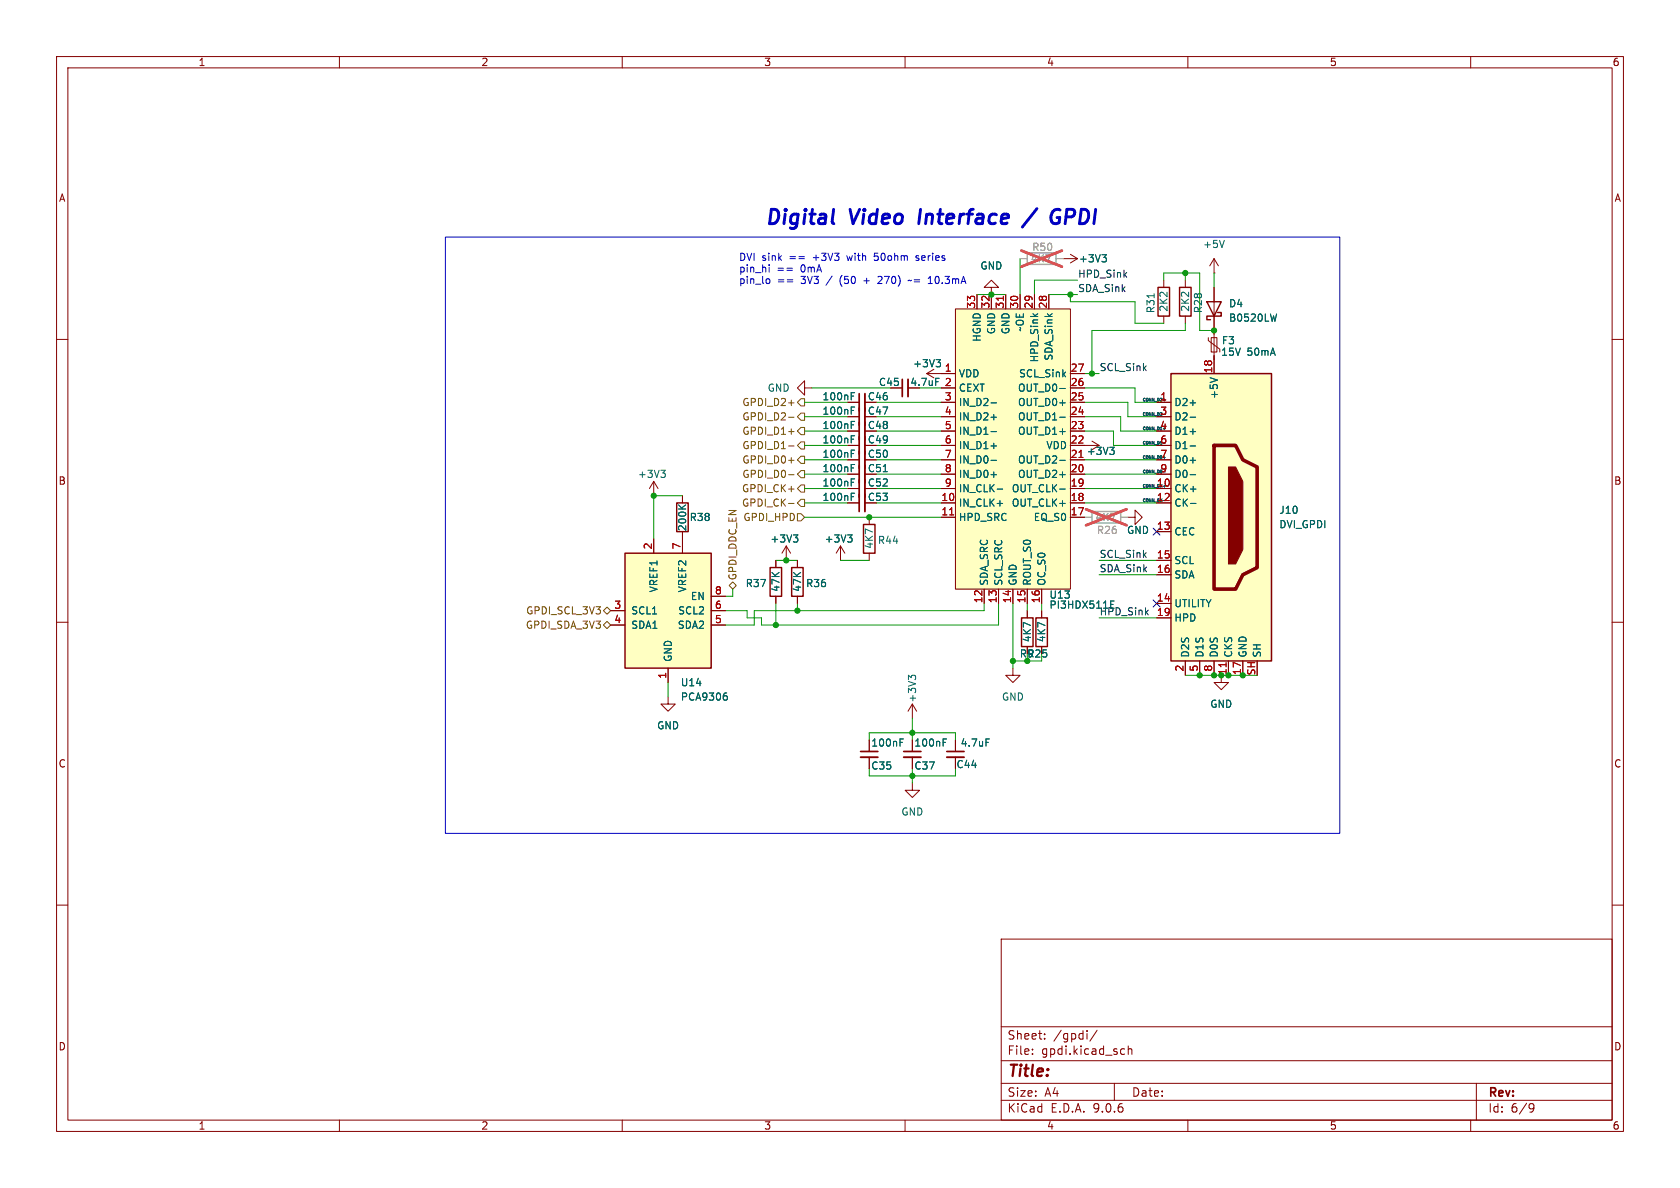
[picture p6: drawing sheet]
<svg xmlns="http://www.w3.org/2000/svg" width="297mm" height="210mm" viewBox="0 0 297 210" stroke-linecap="round" stroke-linejoin="round" font-family="sans-serif">
<g fill="none" stroke="#840000" stroke-width=".18">
<path d="M10 10h277v190h-277zM12 12h273v186h-273zM60 10v2M110 10v2M160 10v2M210 10v2M260 10v2M214.6 48.3h.1M214.6 45.7l-.7 1.3M214.6 45.7l.8 1.3M214.6 45.7v2.6M10 60h2"/>
<path d="M285 60h2M115.6 85.1l-.8 1.3M115.6 85.1l.7 1.3M115.6 85.1v2.5M149.9 88.9h2M153.7 91.4v1.3M153.7 97.8v1.3M10 110h2M184.1 108v1.2M184.1 114.3v1.3M215.9 119.4v1.3h-1.3l1.3 1.2 1.3-1.2h-1.3M285 110h2"/>
<path d="M10 160h2M177 166h108v32h-108zM285 160h2M60 198v2M110 198v2M160 198v2M177 194.5h108M177 191.5h108M177 187.5h108M177 181.5h108M182.5 186.3v.1M182.5 185.5v.1"/>
<path d="M184.7 183.6v.1M184.7 182.8v.1M192.2 182.2v.1M192.2 182.7v1M194 182.1l-1.3 2M197 191.5v3M198.4 185.4l.4 .1M198.8 186.3l-.4 .1M199.5 185.5l.2-.1 .3 .1 .1 .9M199.5 184.9v1.5M210 198v2M260 198v2"/>
<path d="M261 191.5v6.5M270.6 195.1l.5 .1a.99 .99 0 0 1-.4 1.4h-.2M271.2 195.7l-.3 .3h-.3"/>
</g>
<path d="M151.9 87.4v3" fill="none" stroke="#840000" stroke-width=".3"/>
<path d="M152.9 87.4v3" fill="none" stroke="#840000" stroke-width=".33"/>
<path d="M216.4 42.5l-.4 1.3M116.8 83.1h.8l-.4 .5M117.4 83.6l.2 .3v.3l-.2 .2M150.5 87.8h.4M150.5 87.2h.6" fill="none" stroke="#006464" stroke-width=".18"/>
<path d="M152.7 92.7h2v5.1h-2zM183.1 109.2h2.1v5.1h-2.1z" fill="none" stroke="#840000" stroke-width=".25"/>
<path d="M193 90.4h5.1v2.1h-5.1z" fill="none" stroke="#a1a1a1" stroke-width=".25"/>
<path d="M191.8 91.4h1.2M198.1 91.4h1.3" fill="none" stroke="#a1a1a1" stroke-width=".18"/>
<path d="M192 90l7.2 2.9M199.2 90l-7.2 2.9" fill="none" stroke="#e65255" stroke-width=".46"/>
<path d="M207 66h17.8v50.8h-17.8z" fill="#ffffc2"/>
<path d="M213.4 53.3h2.5l-1.3 2.6zM215.3 55.2h.6v.7h-2.5v.6h.6M207 66h17.8v50.8h-17.8zM180.6 109.2h2v5.1h-2z" fill="none" stroke="#840000" stroke-width=".25"/>
<path d="M214.6 78.7h3.8l1.3 2.6 2.5 1.3v17.7l-2.5 1.3-1.3 2.5h-3.8z" fill="none" stroke="#840000" stroke-width=".63"/>
<path d="M217.2 82.6h1.2l1.3 2.5v12.1l-1.3 2.5h-1.2z" fill="#840000" stroke="#840000" stroke-width=".18"/>
<g fill="none" stroke="#840000" stroke-width=".18">
<path d="M213.6 59.7v.5l2 1.5v.5M214.1 59.7h1v2.5h-1zM214.6 50.8v15.2M193 78l1.3 .7M204.5 71.1h2.5M204.5 73.7h2.5M204.5 76.2h2.5M204.5 78.7h2.5M199.4 91.4h1.3v1.3l1.2-1.3-1.2-1.2v1.2M204.5 81.3h2.5M204.5 83.8h2.5M204.5 86.4h2.5"/>
<path d="M204.5 88.9h2.5M204.5 94h2.5M204.5 99.1h2.5M179.1 118.1v1.3h-1.3l1.3 1.3 1.2-1.3h-1.2M181.6 108v1.2M181.6 114.3v1.3M204.5 101.6h2.5M204.5 106.7h2.5M204.5 109.2h2.5M209.5 116.8v2.6M212.1 116.8v2.6M214.6 116.8v2.6"/>
<path d="M217.2 116.8v2.6M219.7 116.8v2.6M161.3 138.4v1.3h-1.3l1.3 1.3 1.3-1.3h-1.3M161.3 130.8v2M161.3 133.9v2M168.9 130.8v2M168.9 133.9v2"/>
</g>
<g fill="none" stroke="#006464" stroke-width=".18">
<path d="M225.7 55.5l-.3 1.3M196.2 79.1h.8l-.5 .4M196.7 79.5l.3 .3v.3l-.3 .2M210.4 71.2h1M210.4 73.8h1M210.4 76.3h1M210.4 78.8h1M213.9 66.8l1.3 .4M210.4 81.4h1M210.4 83.9h1M210.5 89h.9M166.7 131.2h.5"/>
<path d="M166.7 130.6h.6M174.3 130.6h.6"/>
</g>
<path d="M216.8 117.1v.8" fill="none" stroke="#a90000" stroke-width=".18"/>
<path d="M159.8 132.8h3M167.4 132.8h3" fill="none" stroke="#840000" stroke-width=".3"/>
<path d="M159.8 133.9h3M167.4 133.9h3" fill="none" stroke="#840000" stroke-width=".33"/>
<path d="M168.9 54.6h20.3v49.5h-20.3z" fill="#ffffc2"/>
<g fill="none" stroke="#840000" stroke-width=".18">
<path d="M168.9 54.6h20.3v49.5h-20.3zM172.7 52.1v2.5M175.3 52.1v2.5M177.8 52.1v2.5M180.3 52.1v2.5M182.9 52.1v2.5M185.4 52.1v2.5M188 45.7h2.5M189.2 45l1.3 .7M190.5 45.7l-1.3 .8M149.9 73.7h2M149.9 78.7h2"/>
<path d="M166.4 66h2.5M166.4 68.6h2.5M166.4 71.1h2.5M166.4 73.7h2.5M166.4 76.2h2.5M166.4 78.7h2.5M189.2 66h2.6M189.2 68.6h2.6M189.2 71.1h2.6M189.2 73.7h2.6M189.2 76.2h2.6M120.6 87.6v1.3"/>
<path d="M120.6 94v1.3M137.2 99.1v1.2M139 96.5l-.8 1.3M139 96.5l.8 1.3M139 96.5v2.6M141 99.1v1.2M148.6 96.5l-.8 1.3M148.6 96.5l.8 1.3M148.6 96.5v2.6M149.9 81.3h2M149.9 83.8h2M149.9 86.4h2"/>
<path d="M166.4 81.3h2.5M166.4 83.8h2.5M166.4 86.4h2.5M166.4 88.9h2.5M166.4 91.4h2.5M189.2 83.8h2.6M189.2 86.4h2.6M189.2 88.9h2.6M189.2 91.4h2.6M137.2 105.4v1.3M141 105.4v1.3M174 104.1v2.6"/>
<path d="M176.5 104.1v2.6M179.1 104.1v2.6M181.6 104.1v2.6M184.1 104.1v2.6"/>
</g>
<g fill="none" stroke="#006464" stroke-width=".18">
<path d="M194.8 45h.8l-.4 .5M195.4 45.5l.2 .3v.3l-.2 .2M150.5 77.6h.4M150.5 77h.6M150.5 79.6h.6M150.5 72.6h.4M150.5 72h.6M175.2 71.2h1M175.2 73.8h1M175.2 76.3h1M175.2 78.8h1M187.4 73.8h.9"/>
<path d="M187.4 68.7h.9M120 89.3l.7 .7M121.2 89.3l-.7 .5M140.3 94.6h.7l-.4 .4M140.8 95l.2 .3v.3l-.2 .2M149.8 94.6h.8l-.4 .4M150.4 95l.2 .3v.3l-.2 .2M150.5 85.3h.4M150.5 84.7h.6M150.5 82.7h.4M150.5 82.1h.6M150.5 80.2h.4"/>
<path d="M156.1 83.4h.8M175.2 81.4h1M175.2 83.9h1M176.3 86.5h1M176.3 89h1M187.4 81.4h.9M187.4 86.5h.9M196.4 106.8h.4M196.4 106.2h.6"/>
</g>
<path d="M177.4 52.4v.7M167.9 91h.7" fill="none" stroke="#a90000" stroke-width=".18"/>
<path d="M151.9 72.1v3.1M151.9 77.2v10.7" fill="none" stroke="#840000" stroke-width=".3"/>
<path d="M152.9 72.1v3.1M152.9 77.2v10.7" fill="none" stroke="#840000" stroke-width=".33"/>
<path d="M119.6 88.9h2.1v5.1h-2.1zM136.1 100.3h2.1v5.1h-2.1zM140 100.3h2v5.1h-2z" fill="none" stroke="#840000" stroke-width=".25"/>
<path d="M110.5 97.8h15.2v20.3h-15.2z" fill="#ffffc2"/>
<path d="M204.7 50.8h2.1v5.1h-2.1zM208.5 50.8h2.1v5.1h-2.1zM110.5 97.8h15.2v20.3h-15.2z" fill="none" stroke="#840000" stroke-width=".25"/>
<g fill="none" stroke="#840000" stroke-width=".18">
<path d="M172.7 52.1v2.5M175.3 50.8h-1.3l1.3-1.3 1.2 1.3h-1.2v3.8M177.8 52.1v2.5M180.3 52.1v2.5M182.9 52.1v2.5M185.4 52.1v2.5M205.7 49.5v1.3M205.7 55.9v1.3M209.5 49.5v1.3M209.5 55.9v1.3M214.6 50.8v2.5M214.6 55.9v3.2"/>
<path d="M142.2 68.6v1.3l-1.2-1.3 1.2-1.3v1.3h1.3M149.9 76.2h2M149.9 71.1h2M149.9 73.7h2M149.9 78.7h2M157.5 68.6h2M163.8 66l1.3 .8M163.8 66h5.1M165.1 65.3l-1.3 .7M166.4 76.2h2.5M166.4 71.1h2.5M166.4 68.6h2.5"/>
<path d="M166.4 73.7h2.5M166.4 78.7h2.5M189.2 76.2h2.6M189.2 71.1h2.6M189.2 66h2.6M189.2 68.6h2.6M189.2 73.7h2.6M204.5 76.2h2.5M204.5 71.1h2.5M204.5 73.7h2.5M204.5 78.7h2.5M214.6 62.9v3.1"/>
<path d="M115.6 95.3v2.5M120.6 87.6v1.3M120.6 94v3.8M137.2 99.1v1.2M141 99.1v1.2M149.9 81.3h2M149.9 83.8h2M149.9 86.4h2M149.9 88.9h2M166.4 81.3h2.5M166.4 83.8h2.5M166.4 86.4h2.5"/>
<path d="M166.4 88.9h2.5M166.4 91.4h2.5M189.2 83.8h2.6M189.2 86.4h2.6M189.2 88.9h2.6M189.2 91.4h2.6M204.5 81.3h2.5M204.5 83.8h2.5M204.5 86.4h2.5M204.5 88.9h2.5M204.5 94h2.5M204.5 99.1h2.5"/>
<path d="M107.9 108h2.6M107.9 110.5h2.6M118.1 118.1v2.6M125.7 108h2.6M125.7 110.5h2.6M125.7 105.4h2.6M137.2 105.4v1.3M141 105.4v1.3M174 104.1v2.6M176.5 104.1v2.6M179.1 104.1v2.6M181.6 104.1v2.6"/>
<path d="M181.6 108v1.2M181.6 114.3v1.3M184.1 104.1v2.6M184.1 108v1.2M184.1 114.3v1.3M204.5 101.6h2.5M204.5 106.7h2.5M204.5 109.2h2.5M209.5 116.8v2.6M212.1 116.8v2.6M214.6 116.8v2.6M217.2 116.8v2.6"/>
<path d="M219.7 116.8v2.6M118.1 123.2v1.3h-1.3l1.3 1.2 1.3-1.2h-1.3M153.7 130.8v2M153.7 133.9v2M161.3 124.5l-.8 1.2M161.3 124.5l.8 1.2M161.3 124.5v2.5M161.3 130.8v2M161.3 133.9v2M168.9 130.8v2M168.9 133.9v2"/>
</g>
<g fill="none" stroke="#006464" stroke-width=".18">
<path d="M194.8 45h.8l-.4 .5M195.4 45.5l.2 .3v.3l-.2 .2M204 51.9v.7M225.7 55.5l-.3 1.3M150.5 75.1h.4M150.5 74.5h.6M150.5 70h.4M150.5 69.4h.6M150.5 72.6h.4M150.5 72h.6M150.5 79.6h.6M150.5 77.6h.4"/>
<path d="M150.5 77h.6M165.4 66.9h.6M165.5 63.6h.8l-.5 .5M166 64.1l.3 .2v.3l-.3 .2M175.2 71.2h1M175.2 73.8h1M175.2 76.3h1M175.2 78.8h1M187.4 73.8h.9M187.4 68.7h.9M196.2 79.1h.8l-.5 .4M196.7 79.5l.3 .3v.3l-.3 .2"/>
<path d="M210.4 71.2h1M210.4 73.8h1M210.4 76.3h1M210.4 78.8h1M213.9 66.8l1.3 .4M120 89.3l.7 .7M121.2 89.3l-.7 .5M140.3 94.6h.7l-.4 .4M140.8 95l.2 .3v.3l-.2 .2M149.8 94.6h.8l-.4 .4M150.4 95l.2 .3v.3l-.2 .2M150.5 80.2h.4"/>
<path d="M150.5 82.7h.4M150.5 82.1h.6M150.5 85.3h.4M150.5 84.7h.6M150.5 87.8h.4M150.5 87.2h.6M156.1 83.4h.8M175.2 81.4h1M175.2 83.9h1M176.3 89h1M176.3 86.5h1M187.4 81.4h.9"/>
<path d="M187.4 86.5h.9M210.4 81.4h1M210.4 83.9h1M210.5 89h.9M161.1 119.8l-.5-.4v.8M161.1 119.6l.2-.2h.3l.3 .2M196.4 106.8h.4M196.4 106.2h.6M128.2 122.5h.3M128.3 123l.3 .2v.3l-.3 .3M159.1 131.2h.4M159.1 130.6h.6"/>
<path d="M166.7 131.2h.5M166.7 130.6h.6M174.3 130.6h.6"/>
</g>
<path d="M151.9 69.6v3M151.9 74.7v3M159.5 67.1v3M152.1 132.8h3.1" fill="none" stroke="#840000" stroke-width=".3"/>
<path d="M152.9 69.6v3M152.9 74.7v3M160.5 67.1v3M152.1 133.9h3.1" fill="none" stroke="#840000" stroke-width=".33"/>
<path d="M181.6 44.7h5.1v2h-5.1z" fill="none" stroke="#a1a1a1" stroke-width=".25"/>
<path d="M180.3 45.7h1.3M186.7 45.7h1.3M191.8 91.4h1.2M198.1 91.4h1.3" fill="none" stroke="#a1a1a1" stroke-width=".18"/>
<path d="M180.6 44.3l7.1 2.8M187.7 44.3l-7.1 2.8M192 90l7.2 2.9M199.2 90l-7.2 2.9" fill="none" stroke="#e65255" stroke-width=".46"/>
<g fill="none" stroke="#725600" stroke-width=".18">
<path d="M139.4 73.8h1M139.4 71.2h1M139.4 76.3h1M139.4 78.8h1M141.6 73h.6v1.3h-.6l-.6-.6zM141.6 70.5h.6v1.3h-.6l-.6-.7zM141.6 75.6h.6v1.2h-.6l-.6-.6zM141.6 78.1h.6v1.3h-.6l-.6-.7zM139.4 81.4h1M139.4 83.9h1M139.4 89h1M141 90.8h.6l.6 .6-.6 .7h-.6z"/>
<path d="M141.6 85.7h.6v1.3h-.6l-.6-.6zM141.6 80.6h.6v1.3h-.6l-.6-.6zM141.6 83.2h.6v1.3h-.6l-.6-.7zM141.6 88.3h.6v1.2h-.6l-.6-.6zM106.7 108l.6-.7 .6 .7-.6 .6zM107.3 109.9l.6 .6-.6 .6-.6-.6zM128.9 103.5l.6-.6 .7 .6-.7 .6z"/>
</g>
<g fill="none" stroke="#009600" stroke-width=".18">
<path d="M172.7 52.1h5.1M180.3 45.7v6.4M185.4 52.1h5.1M189.2 52.1v1.2h11.5v3.9h5M190.5 49.5h-7.6v2.6M205.7 49.5v-1.2h6.4v10.1h2.5M209.5 48.3v1.2M209.5 57.2v1.2h-16.5v7.6M214.6 48.3v2.5M142.2 76.2h7.7M142.2 78.7h7.7M142.2 73.7h7.7"/>
<path d="M142.2 71.1h7.7M143.5 68.6h14M154.9 76.2h11.5M154.9 78.7h11.5M154.9 73.7h11.5M154.9 71.1h11.5M162.6 68.6h3.8M191.8 76.2h5v2.5h7.7M191.8 73.7h6.3v2.5h6.4M191.8 68.6h8.9v2.5h3.8M191.8 71.1h7.6v2.6h5.1M191.8 66h2.5"/>
<path d="M120.6 87.6h-5v7.7M137.2 99.1h3.8M142.2 91.4h24.2M142.2 81.3h7.7M142.2 83.8h7.7M142.2 86.4h7.7M142.2 88.9h7.7M148.6 99.1h5.1M154.9 81.3h11.5M154.9 83.8h11.5M154.9 86.4h11.5M154.9 88.9h11.5"/>
<path d="M191.8 81.3h12.7M191.8 83.8h12.7M191.8 86.4h12.7M191.8 88.9h12.7M194.3 99.1h10.2M129.5 104.1v1.3h-1.2M137.2 106.7v3.8M141 106.7v1.3M174 106.7v1.3h-40.7v2.5h-5M176.5 106.7v3.8h-41.9v-1.3h-2.5v-1.2h-3.8M179.1 116.8h2.5M179.1 106.7v11.4"/>
<path d="M181.6 106.7v1.3M184.1 106.7v1.3M194.3 109.2h10.2M194.3 101.6h10.2M209.5 119.4h6.4M217.2 119.4h5M118.1 120.7v2.5M153.7 130.8v-1.3h15.2v1.3M153.7 135.9v1.3h15.2v-1.3M161.3 127v3.8M161.3 135.9v2.5"/>
</g>
<path d="M203.9 93.4l1.2 1.2M205.1 93.4l-1.2 1.2M203.9 106.1l1.2 1.2M205.1 106.1l-1.2 1.2" fill="none" stroke="#000084" stroke-width=".18"/>
<g fill="none" stroke="#0000c2" stroke-width=".18">
<path d="M78.7 41.9h158.2v105.4h-158.2zM135.7 49.3h.3l.1 .2-.1 .5-.3 .1M136 47.2v.9M139.1 47.4h1M139.1 47.8h1M139.2 49.5h1M139.2 49.8h1M152.7 49.6h1M154.5 45.9l.2 .1M155.2 44.8h-.6l-.1 .6 .2-.1M155.7 48.9l-.5 .1M155.9 49.4l-.8 .7h.8"/>
<path d="M161.1 49.5l-.6 .1M161.9 46h.4M162.3 45.2l-.4 .2 .1 .2h.3M164.1 50.1h.7M164.2 49.2l.3-.3v1.2"/>
</g>
<path d="M162.7 37l-.3 2.5M183.3 36.9l-2.6 3.2M186.9 38.5h.5l-.2 .8a.93 .93 0 0 1-1.1 .1M187.4 37.1a.97 .97 0 0 0-1.2 .3" fill="none" stroke="#0000c2" stroke-width=".51"/>
<path d="M177.4 52.4v.7M167.9 91h.7M216.8 117.1v.8" fill="none" stroke="#a90000" stroke-width=".18"/>
<g fill="#009600" stroke="#009600" stroke-width=".18">
<circle cx="175.3" cy="52.1" r=".46"/>
<circle cx="219.7" cy="119.4" r=".46"/>
<circle cx="217.2" cy="119.4" r=".46"/>
<circle cx="181.6" cy="116.8" r=".46"/>
<circle cx="179.1" cy="116.8" r=".46"/>
<circle cx="193" cy="66" r=".46"/>
<circle cx="189.2" cy="52.1" r=".46"/>
<circle cx="209.5" cy="48.3" r=".46"/>
<circle cx="214.6" cy="58.4" r=".46"/>
<circle cx="139" cy="99.1" r=".46"/>
<circle cx="153.7" cy="91.4" r=".46"/>
<circle cx="141" cy="108" r=".46"/>
<circle cx="161.3" cy="137.2" r=".46"/>
<circle cx="137.2" cy="110.5" r=".46"/>
<circle cx="161.3" cy="129.5" r=".46"/>
<circle cx="115.6" cy="87.6" r=".46"/>
<circle cx="212.1" cy="119.4" r=".46"/>
<circle cx="214.6" cy="119.4" r=".46"/>
</g>
<g font-size="3.5" fill="#0000c2">
<text x="135.1" y="39.9">Digital</text>
<text x="150.4" y="39.9">Video</text>
<text x="163.5" y="39.9">Interface</text>
<text x="183.3" y="39.9">/</text>
<text x="188.9" y="39.9">GPDI</text>
</g>
<text font-size="2.8" fill="#840000" x="178" y="190.9">Title:</text>
<g font-size="2.1" fill="#840000">
<text x="178" y="184">Sheet:</text>
<text x="186.2" y="184">/gpdi/</text>
<text x="178" y="186.7">File:</text>
<text x="184.1" y="186.7">gpdi.kicad_sch</text>
<text x="178" y="196.9">KiCad</text>
<text x="178" y="194.1">Size:</text>
<text x="184.7" y="194.1">A4</text>
<text x="185.7" y="196.9">E.D.A.</text>
<text x="193.3" y="196.9">9.0.6</text>
<text x="200" y="194.1">Date:</text>
<text x="263" y="194.3">Rev:</text>
<text x="263" y="196.9">Id:</text>
<text x="267.1" y="196.9">6/9</text>
</g>
<g font-size="1.8" fill="#840000">
<text x="35" y="11.9">1</text>
<text x="85" y="11.9">2</text>
<text x="135" y="11.9">3</text>
<text x="185" y="11.9">4</text>
<text x="235" y="11.9">5</text>
<text x="285" y="11.9">6</text>
<text x="10.3" y="35.9">A</text>
<text x="285.3" y="35.9">A</text>
<text x="153.3" y="71">C46</text>
<text x="160.8" y="68.4">4.7uF</text>
<text x="153.3" y="73.5">C47</text>
<text x="153.3" y="76">C48</text>
<text x="153.3" y="78.6">C49</text>
<text x="153.3" y="83.7">C51</text>
<text x="153.3" y="81.1">C50</text>
<text x="10.3" y="85.9">B</text>
<text x="153.3" y="88.7">C53</text>
<text x="153.3" y="86.2">C52</text>
<text x="285.3" y="85.9">B</text>
<text x="10.3" y="135.9">C</text>
<text x="285.3" y="135.9">C</text>
<text x="10.3" y="185.9">D</text>
<text x="285.3" y="185.9">D</text>
<text x="35" y="199.9">1</text>
<text x="85" y="199.9">2</text>
<text x="135" y="199.9">3</text>
<text x="185" y="199.9">4</text>
<text x="235" y="199.9">5</text>
<text x="285" y="199.9">6</text>
</g>
<g font-size="1.8" fill="#0000c2">
<text x="130.6" y="46.3">DVI sink</text>
<text x="139.7" y="46.3">==</text>
<text x="144" y="46.3">+3V3</text>
<text x="150.2" y="46.3">with</text>
<text x="155.2" y="46.3">50ohm</text>
<text x="162.8" y="46.3">series</text>
<text x="130.6" y="48.4">pin_hi</text>
<text x="130.6" y="50.4">pin_lo</text>
<text x="137.4" y="48.4">==</text>
<text x="137.4" y="50.4">==</text>
<text x="141.7" y="48.4">0mA</text>
<text x="141.7" y="50.4">3V3</text>
<text x="146.4" y="50.4">/</text>
<text x="148.9" y="50.4">(50</text>
<text x="153.3" y="50.4">+</text>
<text x="156.1" y="50.4">270)</text>
<text x="161.7" y="50.4">~=</text>
<text x="165.4" y="50.4">10.3mA</text>
</g>
<g font-size="1.8" fill="#006464">
<text x="173.2" y="47.9">GND</text>
<text x="190.7" y="46.6">+3V3</text>
<text x="212.6" y="44">+5V</text>
<text x="176.1" y="59.2" transform="rotate(-90 176.1 59.2)">GND</text>
<text x="178.7" y="59.2" transform="rotate(-90 178.7 59.2)">GND</text>
<text x="181.2" y="58.7" transform="rotate(-90 181.2 58.7)">~OE</text>
<text x="204.3" y="55.5" transform="rotate(-90 204.3 55.5)">R31</text>
<text x="206.6" y="55.2" transform="rotate(-90 206.6 55.2)">2K2</text>
<text x="210.4" y="55.2" transform="rotate(-90 210.4 55.2)">2K2</text>
<text x="212.7" y="55.5" transform="rotate(-90 212.7 55.5)">R28</text>
<text x="217.2" y="54.5">D4</text>
<text x="217.2" y="57.1">B0520LW</text>
<text x="161.3" y="65.1">+3V3</text>
<text x="173.6" y="60.5" transform="rotate(-90 173.6 60.5)">HGND</text>
<text x="183.7" y="64.2" transform="rotate(-90 183.7 64.2)">HPD_Sink</text>
<text x="186.3" y="63.8" transform="rotate(-90 186.3 63.8)">SDA_Sink</text>
<text x="215.8" y="63.1">15V</text>
<text x="215.9" y="61.1">F3</text>
<text x="220.5" y="63.1">50mA</text>
<text x="135.6" y="69.4">GND</text>
<text x="145.3" y="71">100nF</text>
<text x="155.3" y="68.4">C45</text>
<text x="169.4" y="66.9">VDD</text>
<text x="169.4" y="69.4">CEXT</text>
<text x="169.4" y="72">IN_D2-</text>
<text x="179.9" y="69.4">OUT_D0-</text>
<text x="179.9" y="72">OUT_D0+</text>
<text x="180.1" y="66.9">SCL_Sink</text>
<text x="207.5" y="72">D2+</text>
<text x="215.5" y="70.6" transform="rotate(-90 215.5 70.6)">+5V</text>
<text x="145.3" y="73.5">100nF</text>
<text x="145.3" y="76">100nF</text>
<text x="169.4" y="74.5">IN_D2+</text>
<text x="169.4" y="77.1">IN_D1-</text>
<text x="179.9" y="74.5">OUT_D1-</text>
<text x="179.9" y="77.1">OUT_D1+</text>
<text x="207.5" y="74.5">D2-</text>
<text x="207.5" y="77.1">D1+</text>
<text x="145.3" y="78.6">100nF</text>
<text x="145.3" y="83.7">100nF</text>
<text x="145.3" y="81.1">100nF</text>
<text x="169.4" y="79.6">IN_D1+</text>
<text x="169.4" y="82.1">IN_D0-</text>
<text x="179.9" y="82.1">OUT_D2-</text>
<text x="184.9" y="79.6">VDD</text>
<text x="207.5" y="79.6">D1-</text>
<text x="207.5" y="82.1">D0+</text>
<text x="112.7" y="84.7">+3V3</text>
<text x="145.3" y="88.7">100nF</text>
<text x="145.3" y="86.2">100nF</text>
<text x="169.4" y="84.7">IN_D0+</text>
<text x="169.4" y="87.2">IN_CLK-</text>
<text x="169.4" y="89.8">IN_CLK+</text>
<text x="178.8" y="87.2">OUT_CLK-</text>
<text x="178.8" y="89.8">OUT_CLK+</text>
<text x="179.9" y="84.7">OUT_D2+</text>
<text x="207.5" y="84.7">D0-</text>
<text x="207.5" y="87.2">CK+</text>
<text x="207.5" y="89.8">CK-</text>
<text x="121.5" y="94" transform="rotate(-90 121.5 94)">200K</text>
<text x="121.8" y="92.3">R38</text>
<text x="169.4" y="92.3">HPD_SRC</text>
<text x="182.7" y="92.3">EQ_S0</text>
<text x="199.1" y="94.6">GND</text>
<text x="207.5" y="94.8">CEC</text>
<text x="226.1" y="91">J10</text>
<text x="226.1" y="93.6">DVI_GPDI</text>
<text x="136.1" y="96.1">+3V3</text>
<text x="145.7" y="96.1">+3V3</text>
<text x="154.5" y="97.1" transform="rotate(-90 154.5 97.1)">4K7</text>
<text x="155.1" y="96.4">R44</text>
<text x="207.5" y="99.9">SCL</text>
<text x="116.4" y="104.8" transform="rotate(-90 116.4 104.8)">VREF1</text>
<text x="121.5" y="104.8" transform="rotate(-90 121.5 104.8)">VREF2</text>
<text x="122" y="106.3">EN</text>
<text x="131.7" y="104">R37</text>
<text x="138" y="104.7" transform="rotate(-90 138 104.7)">47K</text>
<text x="141.8" y="104.7" transform="rotate(-90 141.8 104.7)">47K</text>
<text x="142.4" y="104">R36</text>
<text x="174.9" y="103.6" transform="rotate(-90 174.9 103.6)">SDA_SRC</text>
<text x="177.4" y="103.6" transform="rotate(-90 177.4 103.6)">SCL_SRC</text>
<text x="179.9" y="103.6" transform="rotate(-90 179.9 103.6)">GND</text>
<text x="182.5" y="103.6" transform="rotate(-90 182.5 103.6)">ROUT_S0</text>
<text x="185" y="103.6" transform="rotate(-90 185 103.6)">OC_S0</text>
<text x="185.4" y="106">U13</text>
<text x="185.4" y="107.8">PI3HDX511E</text>
<text x="207.5" y="102.5">SDA</text>
<text x="207.5" y="107.5">UTILITY</text>
<text x="111.5" y="108.8">SCL1</text>
<text x="111.5" y="111.4">SDA1</text>
<text x="119.7" y="111.4">SDA2</text>
<text x="119.8" y="108.8">SCL2</text>
<text x="182.5" y="113.6" transform="rotate(-90 182.5 113.6)">4K7</text>
<text x="185" y="113.6" transform="rotate(-90 185 113.6)">4K7</text>
<text x="194.3" y="108.9">HPD_Sink</text>
<text x="207.5" y="110.1">HPD</text>
<text x="119" y="117.1" transform="rotate(-90 119 117.1)">GND</text>
<text x="180.2" y="116.4">R9</text>
<text x="181.5" y="116.4">R25</text>
<text x="210.4" y="116.3" transform="rotate(-90 210.4 116.3)">D2S</text>
<text x="213" y="116.3" transform="rotate(-90 213 116.3)">D1S</text>
<text x="215.5" y="116.3" transform="rotate(-90 215.5 116.3)">D0S</text>
<text x="218" y="116.3" transform="rotate(-90 218 116.3)">CKS</text>
<text x="220.6" y="116.3" transform="rotate(-90 220.6 116.3)">GND</text>
<text x="223.1" y="116.3" transform="rotate(-90 223.1 116.3)">SH</text>
<text x="120.3" y="121.5">U14</text>
<text x="120.3" y="124.1">PCA9306</text>
<text x="162.2" y="124.3" transform="rotate(-90 162.2 124.3)">+3V3</text>
<text x="177" y="124.1">GND</text>
<text x="213.9" y="125.3">GND</text>
<text x="116.1" y="129.1">GND</text>
<text x="153.9" y="132.2">100nF</text>
<text x="153.9" y="136.2">C35</text>
<text x="161.6" y="132.2">100nF</text>
<text x="161.6" y="136.2">C37</text>
<text x="169" y="136">C44</text>
<text x="169.7" y="132.2">4.7uF</text>
<text x="159.3" y="144.4">GND</text>
</g>
<g font-size="1.8" fill="#989898">
<text x="182.1" y="46.6">4K7</text>
<text x="182.4" y="44.6">R50</text>
<text x="193.6" y="92.3">4K7</text>
<text x="193.8" y="94.6">R26</text>
</g>
<g font-size="1.8" fill="#0f0f0f">
<text x="190.5" y="51.7">SDA_Sink</text>
<text x="190.5" y="49.2">HPD_Sink</text>
<text x="194.3" y="65.7">SCL_Sink</text>
<text x="194.3" y="101.3">SDA_Sink</text>
<text x="194.3" y="98.7">SCL_Sink</text>
</g>
<g font-size="1.8" fill="#a90000">
<text x="172.5" y="54.7" transform="rotate(-90 172.5 54.7)">33</text>
<text x="175" y="54.7" transform="rotate(-90 175 54.7)">32</text>
<text x="177.5" y="54.7" transform="rotate(-90 177.5 54.7)">31</text>
<text x="180.1" y="54.7" transform="rotate(-90 180.1 54.7)">30</text>
<text x="182.6" y="54.7" transform="rotate(-90 182.6 54.7)">29</text>
<text x="185.2" y="54.7" transform="rotate(-90 185.2 54.7)">28</text>
<text x="166.9" y="65.8">1</text>
<text x="189.2" y="65.8">27</text>
<text x="166.9" y="68.3">2</text>
<text x="166.9" y="70.9">3</text>
<text x="189.2" y="68.3">26</text>
<text x="189.2" y="70.9">25</text>
<text x="205" y="70.9">1</text>
<text x="214.4" y="66.1" transform="rotate(-90 214.4 66.1)">18</text>
<text x="166.9" y="73.4">4</text>
<text x="166.9" y="75.9">5</text>
<text x="189.2" y="73.4">24</text>
<text x="189.2" y="75.9">23</text>
<text x="205" y="73.4">3</text>
<text x="205" y="75.9">4</text>
<text x="166.9" y="78.5">6</text>
<text x="166.9" y="81">7</text>
<text x="166.9" y="83.6">8</text>
<text x="189.2" y="78.5">22</text>
<text x="189.2" y="81">21 +3V3</text>
<text x="189.2" y="83.6">20</text>
<text x="205" y="78.5">6</text>
<text x="205" y="81">7</text>
<text x="205" y="83.6">9</text>
<text x="166.3" y="88.6">10</text>
<text x="166.9" y="86.1">9</text>
<text x="189.2" y="86.1">19</text>
<text x="189.2" y="88.6">18</text>
<text x="204.4" y="86.1">10</text>
<text x="204.4" y="88.6">12</text>
<text x="166.3" y="91.2">11</text>
<text x="189.2" y="91.2">17</text>
<text x="204.4" y="93.7">13</text>
<text x="115.3" y="97.2" transform="rotate(-90 115.3 97.2)">2</text>
<text x="120.4" y="97.2" transform="rotate(-90 120.4 97.2)">7</text>
<text x="204.4" y="98.8">15</text>
<text x="204.4" y="101.3">16</text>
<text x="108.5" y="107.7">3</text>
<text x="126.3" y="105.2">8</text>
<text x="126.3" y="107.7">6</text>
<text x="173.7" y="106.7" transform="rotate(-90 173.7 106.7)">12</text>
<text x="176.3" y="106.7" transform="rotate(-90 176.3 106.7)">13</text>
<text x="178.8" y="106.7" transform="rotate(-90 178.8 106.7)">14</text>
<text x="181.4" y="106.7" transform="rotate(-90 181.4 106.7)">15</text>
<text x="183.9" y="106.7" transform="rotate(-90 183.9 106.7)">16</text>
<text x="204.4" y="106.4">14</text>
<text x="108.5" y="110.2">4</text>
<text x="126.3" y="110.2">5</text>
<text x="204.4" y="109">19</text>
<text x="209.3" y="118.8" transform="rotate(-90 209.3 118.8)">2</text>
<text x="211.8" y="118.8" transform="rotate(-90 211.8 118.8)">5</text>
<text x="214.4" y="118.8" transform="rotate(-90 214.4 118.8)">8</text>
<text x="219.5" y="119.4" transform="rotate(-90 219.5 119.4)">17</text>
<text x="222" y="119.5" transform="rotate(-90 222 119.5)">SH</text>
<text x="117.9" y="120.1" transform="rotate(-90 117.9 120.1)">1</text>
</g>
<g font-size="1.8" fill="#725600">
<text x="131.1" y="72">GPDI_D2+</text>
<text x="131.1" y="74.5">GPDI_D2-</text>
<text x="131.1" y="77.1">GPDI_D1+</text>
<text x="131.1" y="79.6">GPDI_D1-</text>
<text x="131.1" y="82.1">GPDI_D0+</text>
<text x="131.1" y="87.2">GPDI_CK+</text>
<text x="131.1" y="89.8">GPDI_CK-</text>
<text x="131.1" y="84.7">GPDI_D0-</text>
<text x="131.3" y="92.3">GPDI_HPD</text>
<text x="130.4" y="102.7" transform="rotate(-90 130.4 102.7)">GPDI_DDC_EN</text>
<text x="92.9" y="111.4">GPDI_SDA_3V3</text>
<text x="92.9" y="108.8">GPDI_SCL_3V3</text>
</g>
<text font-size="1.8" fill="#009600" x="216.9" y="119.4" transform="rotate(-90 216.9 119.4)">11</text>
<g font-size=".7" fill="#0f0f0f">
<text x="201.9" y="71">CONN_D2+</text>
<text x="201.9" y="73.5">CONN_D2-</text>
<text x="201.9" y="76.1">CONN_D1+</text>
<text x="201.9" y="78.6">CONN_D1-</text>
<text x="201.9" y="83.7">CONN_D0-</text>
<text x="201.9" y="81.1">CONN_D0+</text>
<text x="201.9" y="88.8">CONN_CK-</text>
<text x="201.9" y="86.2">CONN_CK+</text>
</g>
</svg>
